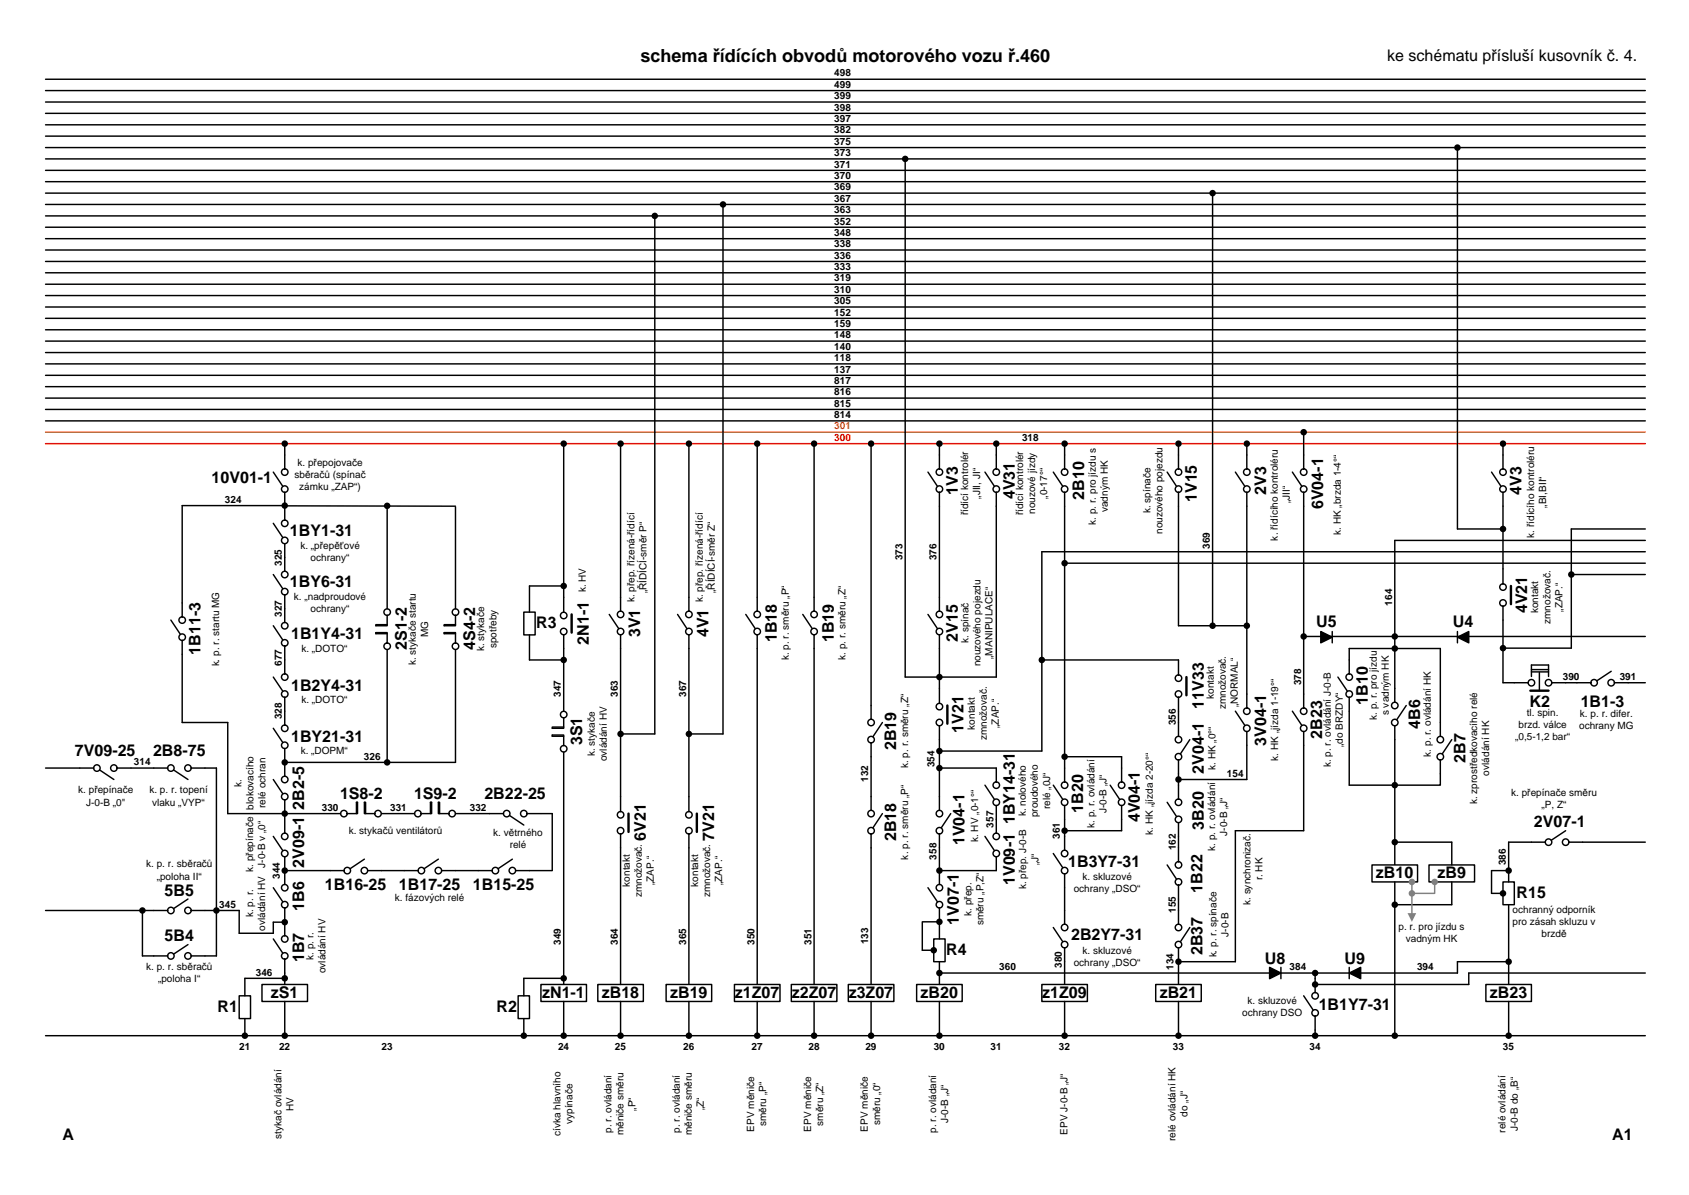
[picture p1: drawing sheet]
<svg xmlns="http://www.w3.org/2000/svg" width="297mm" height="210mm" viewBox="0 0 297 210" stroke-linecap="round" stroke-linejoin="round" font-family="sans-serif">
<g fill="none" stroke="#000" stroke-width=".25">
<path d="M8 13.9h281M8 15.9h281M8 17.9h281M8 19.9h281M8 21.9h281M8 23.9h281M8 25.9h281M8 27.9h281M8 29.9h281M8 31.9h281M8 33.9h281M8 35.9h281"/>
<path d="M8 37.9h281M8 39.9h281M8 41.9h281M8 43.9h281M8 45.9h281M8 47.9h281M8 49.9h281M8 51.9h281M8 53.9h281M8 55.9h281M8 57.9h281M8 59.9h281"/>
<path d="M8 61.9h281M8 63.9h281M8 65.9h281M8 67.9h281M8 69.9h281M8 71.9h281M8 73.9h281M8 134.9h8.4M17.5 135.2l2.5 1.7M20.6 134.9h8.8M30.5 135.2l2.5 1.7M33.6 134.9h4.4v33h-4.4"/>
<path d="M8 159.9h21.4M25 159.9v8h4.4M33 157.9l-2.5 1.7M33.6 159.9h2.4M33 165.9l-2.5 1.7"/>
<circle cx="17" cy="134.9" r=".57"/>
<circle cx="20" cy="134.9" r=".57"/>
<circle cx="30" cy="134.9" r=".57"/>
<circle cx="33" cy="134.9" r=".57"/>
<circle cx="30" cy="159.9" r=".57"/>
<circle cx="33" cy="159.9" r=".57"/>
<circle cx="30" cy="167.9" r=".57"/>
<circle cx="33" cy="167.9" r=".57"/>
</g>
<path d="M8 75.9h281" fill="none" stroke="#f60" stroke-width=".25"/>
<path d="M8 77.9h281" fill="none" stroke="#f00" stroke-width=".25"/>
<g fill="#000">
<circle cx="25" cy="159.9" r=".57"/>
<circle cx="38" cy="159.9" r=".57"/>
</g>
<path d="M46 172.9h8v3h-8z" fill="#fff"/>
<g fill="none" stroke="#000" stroke-width=".25">
<path d="M43 171.8h7M46 172.9h8v3h-8zM48 164.9l1.7 2.5M50 161.9v2.5M50 168.5v4.4M50 175.9v6"/>
<circle cx="50" cy="164.9" r=".57"/>
<circle cx="50" cy="167.9" r=".57"/>
</g>
<g fill="#000">
<circle cx="50" cy="171.8" r=".57"/>
<circle cx="50" cy="181.9" r=".57"/>
</g>
<path d="M42 174.9h2v4h-2z" fill="#fff"/>
<g fill="none" stroke="#000" stroke-width=".25">
<path d="M50 77.9v4.5M99 77.9v27M48 91.9l1.7 2.5M48 82.9l1.7 2.5M50 86.5v4.8M50 95.5v4.8M50 88.8h-18v19.5M50 88.9h30M68 88.9v18M80 89v17.9M30 108.9l1.7 2.5M32 112.5v14.4h8v16h19.8"/>
<path d="M48 118.9l1.7 2.5M48 109.9l1.7 2.5M48 100.9l1.7 2.5M50 104.5v4.8M50 113.5v4.9M68 111.3h-2v-.2h2v1.8M68 108.1v1.8h-2v-.2h2M68 114.1v19.8M80 111.3h-2v-.2h2v1.8M80 108.1v1.8h-2v-.2h2M80 114.1v19.8h-30v2.4M48 136.9l1.7 2.5"/>
<path d="M50 122.5v2.4M99 129.3h-2v-.2h2v1.9M99 126.1v1.8h-2v-.2h2M99 132.1v40.8M36 159.9h6v4M48 155.9l1.7 2.5M48 146.9l1.7 2.5M50 140.5v5.8M50 150.5v4.9M50 159.5v2.4M50 152.9h10.4M61 142.9h1.8v-2h-.2v2"/>
<path d="M64 150.9l-2.5 1.7M64.2 142.9v-2h-.2v2h1.8M64.6 152.9h8.8M67 142.9h5.8M74 142.9h1.8v-2h-.2v2M77 150.9l-2.5 1.7M77.2 142.9v-2h-.2v2h1.8M77.6 152.9h8.8M80 142.9h8.4M89.5 143.2l2.5 1.7M90 150.9l-2.5 1.7M90.6 152.9h6.3"/>
<path d="M92.6 142.9h2.4M95.1 142.9h1.9v10M42 174.9h2v4h-2zM43 171.8v3.1M43 178.9v3M48 162h2"/>
<circle cx="50" cy="82.9" r=".57"/>
<circle cx="50" cy="85.9" r=".57"/>
<circle cx="50" cy="94.9" r=".57"/>
<circle cx="50" cy="91.9" r=".57"/>
<circle cx="32" cy="111.9" r=".57"/>
<circle cx="32" cy="108.9" r=".57"/>
<circle cx="50" cy="100.9" r=".57"/>
<circle cx="50" cy="103.9" r=".57"/>
<circle cx="50" cy="109.9" r=".57"/>
<circle cx="50" cy="112.9" r=".57"/>
<circle cx="50" cy="118.9" r=".57"/>
<circle cx="68" cy="113.5" r=".57"/>
<circle cx="68" cy="107.5" r=".57"/>
<circle cx="80" cy="107.5" r=".57"/>
<circle cx="80" cy="113.5" r=".57"/>
<circle cx="50" cy="139.9" r=".57"/>
<circle cx="50" cy="136.9" r=".57"/>
<circle cx="50" cy="121.9" r=".57"/>
<circle cx="99" cy="131.5" r=".57"/>
<circle cx="99" cy="125.5" r=".57"/>
<circle cx="50" cy="146.9" r=".57"/>
<circle cx="50" cy="149.9" r=".57"/>
<circle cx="50" cy="155.9" r=".57"/>
<circle cx="50" cy="158.9" r=".57"/>
<circle cx="60.4" cy="142.9" r=".57"/>
<circle cx="61" cy="152.9" r=".57"/>
<circle cx="64" cy="152.9" r=".57"/>
<circle cx="66.4" cy="142.9" r=".57"/>
<circle cx="73.4" cy="142.9" r=".57"/>
<circle cx="74" cy="152.9" r=".57"/>
<circle cx="77" cy="152.9" r=".57"/>
<circle cx="79.4" cy="142.9" r=".57"/>
<circle cx="87" cy="152.9" r=".57"/>
<circle cx="89" cy="142.9" r=".57"/>
<circle cx="90" cy="152.9" r=".57"/>
<circle cx="92" cy="142.9" r=".57"/>
</g>
<g fill="#000">
<circle cx="50" cy="77.9" r=".57"/>
<circle cx="99" cy="77.9" r=".57"/>
<circle cx="50" cy="88.8" r=".57"/>
<circle cx="68" cy="88.9" r=".57"/>
<circle cx="50" cy="133.9" r=".57"/>
<circle cx="68" cy="133.9" r=".57"/>
<circle cx="50" cy="152.9" r=".57"/>
<circle cx="50" cy="142.9" r=".57"/>
<circle cx="50" cy="162" r=".57"/>
<circle cx="43" cy="181.9" r=".57"/>
</g>
<path d="M95 172.9h8v3h-8z" fill="#fff"/>
<g fill="none" stroke="#000" stroke-width=".25">
<path d="M99 104.9v2.6M99 111.5v13.4M95 172.9h8v3h-8zM99 175.9v6"/>
<circle cx="99" cy="108.1" r=".57"/>
<circle cx="99" cy="110.9" r=".57"/>
</g>
<circle cx="99" cy="181.9" r=".57" fill="#000"/>
<path d="M100.4 107.9v3.2" fill="none" stroke="#000" stroke-width=".42"/>
<path d="M92 107.5h2v4h-2z" fill="#fff"/>
<path d="M92 107.5h2v4h-2zM93 111.5v4.4h6M99 102.9h-6v4.6M8 181.9h281" fill="none" stroke="#000" stroke-width=".25"/>
<g fill="#000">
<circle cx="99" cy="115.9" r=".57"/>
<circle cx="99" cy="102.9" r=".57"/>
</g>
<path d="M105 172.9h8v3h-8z" fill="#fff"/>
<g fill="none" stroke="#000" stroke-width=".25">
<path d="M115 37.9v91h-6M109 77.9v29.5M107 107.9l1.7 2.5M109 111.5v31.1M119 107.9l1.6 2.5M121 104.9v2.5M121 111.5v31.1M109 146.5v26.4M121 146.5v26.4M105 172.9h8v3h-8zM109 175.9v6"/>
<circle cx="109" cy="107.9" r=".57"/>
<circle cx="109" cy="110.9" r=".57"/>
<circle cx="121" cy="110.9" r=".57"/>
<circle cx="121" cy="107.9" r=".57"/>
<circle cx="109" cy="145.9" r=".57"/>
<circle cx="109" cy="143.1" r=".57"/>
<circle cx="121" cy="143.1" r=".57"/>
<circle cx="121" cy="145.9" r=".57"/>
</g>
<g fill="#000">
<circle cx="115" cy="37.9" r=".57"/>
<circle cx="109" cy="77.9" r=".57"/>
<circle cx="109" cy="128.9" r=".57"/>
<circle cx="109" cy="181.9" r=".57"/>
</g>
<path d="M110.4 142.9v3.2M122.4 142.9v3.2" fill="none" stroke="#000" stroke-width=".42"/>
<path d="M117 172.9h8v3h-8z" fill="#fff"/>
<g fill="none" stroke="#000" stroke-width=".25">
<path d="M127 35.9v93h-6M121 77.9v27M131 107.9l1.7 2.5M133 104.9v2.5M133 111.5v61.4M141 107.9l1.7 2.5M143 104.9v2.5M143 111.5v2.4M117 172.9h8v3h-8zM121 175.9v6"/>
<circle cx="133" cy="110.9" r=".57"/>
<circle cx="133" cy="107.9" r=".57"/>
<circle cx="143" cy="107.9" r=".57"/>
<circle cx="143" cy="110.9" r=".57"/>
</g>
<g fill="#000">
<circle cx="127" cy="35.9" r=".57"/>
<circle cx="121" cy="77.9" r=".57"/>
<circle cx="121" cy="128.9" r=".57"/>
<circle cx="121" cy="181.9" r=".57"/>
</g>
<path d="M129 172.9h8v3h-8z" fill="#fff"/>
<path d="M129 172.9h8v3h-8z" fill="none" stroke="#000" stroke-width=".25"/>
<path d="M139 172.9h8v3h-8z" fill="#fff"/>
<path d="M133 77.9v27M143 77.9v27M143 113.9v59M133 175.9v6M139 172.9h8v3h-8zM143 175.9v6" fill="none" stroke="#000" stroke-width=".25"/>
<g fill="#000">
<circle cx="133" cy="77.9" r=".57"/>
<circle cx="143" cy="77.9" r=".57"/>
<circle cx="133" cy="181.9" r=".57"/>
<circle cx="143" cy="181.9" r=".57"/>
</g>
<path d="M149 172.9h8v3h-8z" fill="#fff"/>
<g fill="none" stroke="#000" stroke-width=".25">
<path d="M159 27.9v91M153 77.9v48.4M165 77.9v4.5M163 82.9l1.7 2.5M165 86.5v20.9M163 107.9l1.7 2.5M165 111.5v2.4M153 130.5v11.8M155 126.9l-1.6 2.5M165 120.9v2.6M165 127.5v2.4M165 139.9v2.4"/>
<path d="M153 146.5v26.4M155 142.9l-1.6 2.5M165 146.5v2.4M167 142.9l-1.6 2.5M149 172.9h8v3h-8zM153 175.9v6"/>
<circle cx="165" cy="85.9" r=".57"/>
<circle cx="165" cy="82.9" r=".57"/>
<circle cx="165" cy="110.9" r=".57"/>
<circle cx="165" cy="107.9" r=".57"/>
<circle cx="153" cy="129.9" r=".57"/>
<circle cx="153" cy="126.9" r=".57"/>
<circle cx="165" cy="124.1" r=".57"/>
<circle cx="165" cy="126.9" r=".57"/>
<circle cx="153" cy="142.9" r=".57"/>
<circle cx="153" cy="145.9" r=".57"/>
<circle cx="165" cy="142.9" r=".57"/>
<circle cx="165" cy="145.9" r=".57"/>
</g>
<g fill="#000">
<circle cx="159" cy="27.9" r=".57"/>
<circle cx="153" cy="77.9" r=".57"/>
<circle cx="165" cy="77.9" r=".57"/>
<circle cx="153" cy="181.9" r=".57"/>
</g>
<path d="M166.4 123.9v3.2" fill="none" stroke="#000" stroke-width=".42"/>
<path d="M161 172.9h8v3h-8z" fill="#fff"/>
<g fill="none" stroke="#000" stroke-width=".25">
<path d="M163 155.9l1.7 2.5M165 152.9v2.5M165 159.5v2.4M161 172.9h8v3h-8zM165 175.9v6"/>
<circle cx="165" cy="158.9" r=".57"/>
<circle cx="165" cy="155.9" r=".57"/>
</g>
<circle cx="165" cy="181.9" r=".57" fill="#000"/>
<path d="M164 164.9h2v4h-2z" fill="#fff"/>
<g fill="none" stroke="#000" stroke-width=".25">
<path d="M175 77.9v4.5M187 77.9v4.5M173 82.9l1.7 2.5M175 86.5v32.4h-16M185 82.9l1.7 2.5M187 86.5v50.8M289 96.9h-106v35h-18M165 113.9v7M165 129.9v10M165 134.9h10v2.4M173 137.9l1.7 2.5M185 137.9l1.7 2.5"/>
<path d="M165 148.9v4h10v-2.4M173 146.9l1.7 2.5M175 141.5v4.8M185 149.9l1.7 2.5M187 141.5v2.4M187 146.9v2.4M187 153.5v2.4M187 159.9v2.4M164 164.9h2v4h-2zM165 164.9v-3h-3v5h2M165 168.9v4M165 170.9h91"/>
<path d="M185 162.9l1.7 2.5M187 166.5v6.4"/>
<circle cx="175" cy="85.9" r=".57"/>
<circle cx="175" cy="82.9" r=".57"/>
<circle cx="187" cy="82.9" r=".57"/>
<circle cx="187" cy="85.9" r=".57"/>
<circle cx="175" cy="137.9" r=".57"/>
<circle cx="187" cy="137.9" r=".57"/>
<circle cx="175" cy="146.9" r=".57"/>
<circle cx="175" cy="140.9" r=".57"/>
<circle cx="175" cy="149.9" r=".57"/>
<circle cx="187" cy="140.9" r=".57"/>
<circle cx="187" cy="152.9" r=".57"/>
<circle cx="187" cy="149.9" r=".57"/>
<circle cx="187" cy="162.9" r=".57"/>
<circle cx="187" cy="165.9" r=".57"/>
</g>
<g fill="#000">
<circle cx="175" cy="77.9" r=".57"/>
<circle cx="187" cy="77.9" r=".57"/>
<circle cx="165" cy="118.9" r=".57"/>
<circle cx="165" cy="131.9" r=".57"/>
<circle cx="165" cy="134.9" r=".57"/>
<circle cx="165" cy="152.9" r=".57"/>
<circle cx="164" cy="166.9" r=".57"/>
<circle cx="165" cy="170.9" r=".57"/>
<circle cx="165" cy="161.9" r=".57"/>
</g>
<path d="M183 172.9h8v3h-8z" fill="#fff"/>
<g fill="none" stroke="#000" stroke-width=".25">
<path d="M187 98.9h102M183 115.9h24v2.6M187 132.9h10v4.4M195 137.9l1.7 2.5M207 122.5v6.8M207 133.5v6.8M209 129.9l-1.6 2.5M187 143.9v3M187 155.9v4M197 141.5v4.4h-10M205 140.9l1.7 2.5M205 151.9l1.7 2.5"/>
<path d="M207 144.5v6.9M207 155.5v6.8M183 172.9h8v3h-8zM187 175.9v6M207 166.5v6.4M209 162.9l-1.6 2.5"/>
<circle cx="207" cy="119.1" r=".57"/>
<circle cx="197" cy="137.9" r=".57"/>
<circle cx="207" cy="132.9" r=".57"/>
<circle cx="207" cy="129.9" r=".57"/>
<circle cx="207" cy="121.9" r=".57"/>
<circle cx="197" cy="140.9" r=".57"/>
<circle cx="207" cy="151.9" r=".57"/>
<circle cx="207" cy="143.9" r=".57"/>
<circle cx="207" cy="154.9" r=".57"/>
<circle cx="207" cy="140.9" r=".57"/>
<circle cx="207" cy="162.9" r=".57"/>
<circle cx="207" cy="165.9" r=".57"/>
</g>
<g fill="#000">
<circle cx="187" cy="98.9" r=".57"/>
<circle cx="183" cy="115.9" r=".57"/>
<circle cx="187" cy="132.9" r=".57"/>
<circle cx="187" cy="145.9" r=".57"/>
<circle cx="187" cy="181.9" r=".57"/>
</g>
<path d="M208.4 118.9v3.2" fill="none" stroke="#000" stroke-width=".42"/>
<path d="M203 172.9h8v3h-8z" fill="#fff"/>
<g fill="none" stroke="#000" stroke-width=".25">
<path d="M213 33.9v76M207 77.9v4.5M219 77.9v4.5M229 75.9v6.5M205 82.9l1.7 2.5M207 86.5v23.4h12M217 82.9l1.7 2.5M219 86.5v37.8M227 82.9l1.7 2.5M229 86.5v37.8M289 94.9h-44v28.5M229 111.8h60"/>
<path d="M232 110.9l2 1-2 1zM234 110.9v2M235 118.9l1.7 2.5M237 118.4v-4.5h16v15.4M217 124.9l1.7 2.5M219 128.5v8.4h-12M227 124.9l1.7 2.5M229 128.5v17.4M237 122.5v15.4h16v-4.4M245 127.5v24.4M247 123.9l-1.6 2.5M255 129.9l-1.6 2.5"/>
<path d="M203 172.9h8v3h-8zM207 175.9v6M207 168.9h10"/>
<circle cx="207" cy="82.9" r=".57"/>
<circle cx="207" cy="85.9" r=".57"/>
<circle cx="219" cy="82.9" r=".57"/>
<circle cx="219" cy="85.9" r=".57"/>
<circle cx="229" cy="82.9" r=".57"/>
<circle cx="229" cy="85.9" r=".57"/>
<circle cx="237" cy="118.9" r=".57"/>
<circle cx="219" cy="127.9" r=".57"/>
<circle cx="219" cy="124.9" r=".57"/>
<circle cx="229" cy="124.9" r=".57"/>
<circle cx="229" cy="127.9" r=".57"/>
<circle cx="237" cy="121.9" r=".57"/>
<circle cx="245" cy="123.9" r=".57"/>
<circle cx="245" cy="126.9" r=".57"/>
<circle cx="253" cy="132.9" r=".57"/>
<circle cx="253" cy="129.9" r=".57"/>
</g>
<g fill="#000">
<path d="M232 110.9l2 1-2 1z"/>
<circle cx="213" cy="33.9" r=".57"/>
<circle cx="207" cy="77.9" r=".57"/>
<circle cx="219" cy="77.9" r=".57"/>
<circle cx="229" cy="75.9" r=".57"/>
<circle cx="213" cy="109.9" r=".57"/>
<circle cx="219" cy="109.9" r=".57"/>
<circle cx="229" cy="111.8" r=".57"/>
<circle cx="245" cy="113.9" r=".57"/>
<circle cx="245" cy="111.8" r=".57"/>
<circle cx="207" cy="136.9" r=".57"/>
<circle cx="245" cy="137.9" r=".57"/>
<circle cx="207" cy="168.9" r=".57"/>
<circle cx="207" cy="181.9" r=".57"/>
</g>
<path d="M241 151.9h8v3h-8z" fill="#fff"/>
<path d="M241 151.9h8v3h-8zM245 154.9v27" fill="none" stroke="#000" stroke-width=".25"/>
<circle cx="245" cy="181.9" r=".57" fill="#000"/>
<path d="M251 151.9h8v3h-8z" fill="#fff"/>
<g fill="none" stroke="#000" stroke-width=".25">
<path d="M229 145.9h-12v23M245 147.9h10v4M251 151.9h8v3h-8zM255 154.9v4h-10M223 169.9l2 1-2 1zM225 169.9v2M229 174.9l1.7 2.5M231 170.9v3.4M231 178.5v3.4M231 172.9h27M237 170.9l2-1v2zM237 169.9v2"/>
<circle cx="231" cy="177.9" r=".57"/>
<circle cx="231" cy="174.9" r=".57"/>
</g>
<g fill="#000">
<path d="M223 169.9l2 1-2 1zM237 170.9l2-1v2z"/>
<circle cx="245" cy="147.9" r=".57"/>
<circle cx="245" cy="158.9" r=".57"/>
<circle cx="231" cy="172.9" r=".57"/>
<circle cx="231" cy="170.9" r=".57"/>
<circle cx="231" cy="181.9" r=".57"/>
</g>
<path d="M261 172.9h8v3h-8z" fill="#fff"/>
<path d="M261 172.9h8v3h-8zM265 175.9v6M265 168.9h-9v2M289 170.9h-31v2" fill="none" stroke="#000" stroke-width=".25"/>
<g fill="#000">
<circle cx="265" cy="168.9" r=".57"/>
<circle cx="265" cy="181.9" r=".57"/>
</g>
<path d="M264 154.9h2v4h-2z" fill="#fff"/>
<g fill="none" stroke="#000" stroke-width=".25">
<path d="M256 25.9v67h8M264 77.9v4.5M262 82.9l1.7 2.5M264 86.5v16M289 92.9h-13v20.9h-12M256 111.9l2-1v2zM256 110.9v2M264 106.5v13.4h4.4M269 118.8v-2h3v2M269 118h3M269 117.6h3M270.4 118.1v3.2"/>
<path d="M272.6 119.9h6.8M276 100.9h13M283 117.9l-2.5 1.7M283.6 119.9h5.4M48 127.9l1.7 2.5M50 124.9v2.5M50 131.5v2.4M264 154.9h2v4h-2zM265 158.9v14M265 152.9h-3v4h2M271.4 147.9h-6.4v7M275 145.9l-2.5 1.7"/>
<path d="M275.6 147.9h13.4M48 162v1.9h-6M92 171.8h7"/>
<circle cx="264" cy="85.9" r=".57"/>
<circle cx="264" cy="82.9" r=".57"/>
<circle cx="264" cy="105.9" r=".57"/>
<circle cx="264" cy="103.1" r=".57"/>
<circle cx="269" cy="119.9" r=".57"/>
<circle cx="272" cy="119.9" r=".57"/>
<circle cx="280" cy="119.9" r=".57"/>
<circle cx="283" cy="119.9" r=".57"/>
<circle cx="50" cy="130.9" r=".57"/>
<circle cx="50" cy="127.9" r=".57"/>
<circle cx="272" cy="147.9" r=".57"/>
<circle cx="275" cy="147.9" r=".57"/>
</g>
<g fill="#000">
<path d="M256 111.9l2-1v2z"/>
<circle cx="256" cy="25.9" r=".57"/>
<circle cx="264" cy="77.9" r=".57"/>
<circle cx="264" cy="92.9" r=".57"/>
<circle cx="264" cy="113.8" r=".57"/>
<circle cx="276" cy="100.9" r=".57"/>
<circle cx="264" cy="156.9" r=".57"/>
<circle cx="265" cy="152.9" r=".57"/>
<circle cx="99" cy="171.8" r=".57"/>
</g>
<path d="M265.4 102.9v3.2M268.8 121.3h3.2" fill="none" stroke="#000" stroke-width=".42"/>
<path d="M91 174.9h2v4h-2z" fill="#fff"/>
<path d="M91 174.9h2v4h-2zM92 171.8v3.1M92 178.9v3" fill="none" stroke="#000" stroke-width=".25"/>
<circle cx="92" cy="181.9" r=".57" fill="#000"/>
<path d="M248 154.9v5.7" fill="none" stroke="#808080" stroke-width=".25"/>
<g fill="#808080">
<path d="M247.2 160.4h1.6l-.8 1.5z"/>
<circle cx="248" cy="154.9" r=".57"/>
</g>
<path d="M252 154.9v2h-4" fill="none" stroke="#808080" stroke-width=".25"/>
<g fill="#808080">
<circle cx="252" cy="154.9" r=".57"/>
<circle cx="248" cy="156.9" r=".57"/>
</g>
<text font-size="3.2" x="112.5" y="10.9">schema řídících obvodů motorového vozu ř.460</text>
<g font-size="2.8">
<text x="243.7" y="10.7">ke schématu přísluší kusovník č. 4.</text>
<text x="37.2" y="84.8">10V01-1</text>
<text x="168.3" y="86.9" transform="rotate(-90 168.3 86.9)">1V3</text>
<text x="178.2" y="87.7" transform="rotate(-90 178.2 87.7)">4V31</text>
<text x="190.4" y="87.8" transform="rotate(-90 190.4 87.8)">2B10</text>
<text x="210.2" y="88.2" transform="rotate(-90 210.2 88.2)">1V15</text>
<text x="222.4" y="86.9" transform="rotate(-90 222.4 86.9)">2V3</text>
<text x="232.5" y="89.5" transform="rotate(-90 232.5 89.5)">6V04-1</text>
<text x="267.3" y="86.9" transform="rotate(-90 267.3 86.9)">4V3</text>
<text x="50.9" y="94.2">1BY1-31</text>
<text x="50.9" y="103.2">1BY6-31</text>
<text x="268.2" y="107.7" transform="rotate(-90 268.2 107.7)">4V21</text>
<text x="51.1" y="112.2">1B1Y4-31</text>
<text x="94.2" y="110.4">R3</text>
<text x="103.4" y="113.3" transform="rotate(-90 103.4 113.3)">2N1-1</text>
<text x="112.4" y="111.9" transform="rotate(-90 112.4 111.9)">3V1</text>
<text x="124.4" y="111.9" transform="rotate(-90 124.4 111.9)">4V1</text>
<text x="136.4" y="112.8" transform="rotate(-90 136.4 112.8)">1B18</text>
<text x="146.5" y="112.8" transform="rotate(-90 146.5 112.8)">1B19</text>
<text x="168.3" y="112.7" transform="rotate(-90 168.3 112.7)">2V15</text>
<text x="231.2" y="110.2">U5</text>
<text x="255.2" y="110.2">U4</text>
<text x="35.2" y="115" transform="rotate(-90 35.2 115)">1B11-3</text>
<text x="71.4" y="114.2" transform="rotate(-90 71.4 114.2)">2S1-2</text>
<text x="83.4" y="114.2" transform="rotate(-90 83.4 114.2)">4S4-2</text>
<text x="51.1" y="121.4">1B2Y4-31</text>
<text x="211.5" y="124.5" transform="rotate(-90 211.5 124.5)">11V33</text>
<text x="240.2" y="123.8" transform="rotate(-90 240.2 123.8)">1B10</text>
<text x="268.7" y="124.2">K2</text>
<text x="277.7" y="124.2">1B1-3</text>
<text x="51.1" y="130.4">1BY21-31</text>
<text x="102.3" y="130.9" transform="rotate(-90 102.3 130.9)">3S1</text>
<text x="157.4" y="131.8" transform="rotate(-90 157.4 131.8)">2B19</text>
<text x="169.2" y="128.7" transform="rotate(-90 169.2 128.7)">1V21</text>
<text x="222.4" y="131" transform="rotate(-90 222.4 131)">3V04-1</text>
<text x="232.2" y="129.8" transform="rotate(-90 232.2 129.8)">2B23</text>
<text x="249.4" y="128" transform="rotate(-90 249.4 128)">4B6</text>
<text x="13.2" y="132.8">7V09-25</text>
<text x="26.9" y="132.8">2B8-75</text>
<text x="211.5" y="136" transform="rotate(-90 211.5 136)">2V04-1</text>
<text x="257.5" y="134" transform="rotate(-90 257.5 134)">2B7</text>
<text x="53.4" y="142.3" transform="rotate(-90 53.4 142.3)">2B2-5</text>
<text x="59.7" y="140.3">1S8-2</text>
<text x="72.7" y="140.3">1S9-2</text>
<text x="85.1" y="140.3">2B22-25</text>
<text x="190.2" y="142.8" transform="rotate(-90 190.2 142.8)">1B20</text>
<text x="113.5" y="147.7" transform="rotate(-90 113.5 147.7)">6V21</text>
<text x="125.5" y="147.7" transform="rotate(-90 125.5 147.7)">7V21</text>
<text x="157.4" y="147.8" transform="rotate(-90 157.4 147.8)">2B18</text>
<text x="169.4" y="148.5" transform="rotate(-90 169.4 148.5)">1V04-1</text>
<text x="178.2" y="144.8" transform="rotate(-90 178.2 144.8)">1BY14-31</text>
<text x="200.2" y="144.5" transform="rotate(-90 200.2 144.5)">4V04-1</text>
<text x="211.5" y="145.8" transform="rotate(-90 211.5 145.8)">3B20</text>
<text x="269.5" y="145.3">2V07-1</text>
<text x="53.4" y="152.5" transform="rotate(-90 53.4 152.5)">2V09-1</text>
<text x="178.2" y="155.5" transform="rotate(-90 178.2 155.5)">1V09-1</text>
<text x="187.6" y="152.4">1B3Y7-31</text>
<text x="241.7" y="154.3">zB10</text>
<text x="252.5" y="154.3">zB9</text>
<text x="28.9" y="157.3">5B5</text>
<text x="53.4" y="160" transform="rotate(-90 53.4 160)">1B6</text>
<text x="57.1" y="156.4">1B16-25</text>
<text x="70.1" y="156.4">1B17-25</text>
<text x="83.1" y="156.4">1B15-25</text>
<text x="211.2" y="156.8" transform="rotate(-90 211.2 156.8)">1B22</text>
<text x="266.4" y="157.7">R15</text>
<text x="28.9" y="165.3">5B4</text>
<text x="166.2" y="167.8">R4</text>
<text x="168.4" y="162.5" transform="rotate(-90 168.4 162.5)">1V07-1</text>
<text x="188.2" y="165.2">2B2Y7-31</text>
<text x="211.2" y="167.8" transform="rotate(-90 211.2 167.8)">2B37</text>
<text x="53.4" y="169" transform="rotate(-90 53.4 169)">1B7</text>
<text x="222.2" y="169.3">U8</text>
<text x="236.2" y="169.3">U9</text>
<text x="38.2" y="177.8">R1</text>
<text x="47.6" y="175.3">zS1</text>
<text x="87.2" y="177.8">R2</text>
<text x="95.2" y="175.3">zN1-1</text>
<text x="105.7" y="175.3">zB18</text>
<text x="117.7" y="175.3">zB19</text>
<text x="129.1" y="175.3">z1Z07</text>
<text x="139.1" y="175.3">z2Z07</text>
<text x="149.1" y="175.3">z3Z07</text>
<text x="161.7" y="175.3">zB20</text>
<text x="183.1" y="175.3">z1Z09</text>
<text x="203.7" y="175.3">zB21</text>
<text x="231.6" y="177.3">1B1Y7-31</text>
<text x="261.7" y="175.3">zB23</text>
<text x="11" y="200.3">A</text>
<text x="283.2" y="200.3">A1</text>
</g>
<g font-size="1.8">
<text x="146.5" y="17.4">399</text>
<text x="146.5" y="15.4">499</text>
<text x="146.5" y="13.4">498</text>
<text x="146.5" y="23.4">382</text>
<text x="146.5" y="21.4">397</text>
<text x="146.5" y="19.4">398</text>
<text x="146.5" y="29.4">371</text>
<text x="146.5" y="27.4">373</text>
<text x="146.5" y="25.4">375</text>
<text x="146.5" y="35.4">367</text>
<text x="146.5" y="33.4">369</text>
<text x="146.5" y="31.4">370</text>
<text x="146.5" y="41.4">348</text>
<text x="146.5" y="39.4">352</text>
<text x="146.5" y="37.4">363</text>
<text x="146.5" y="47.4">333</text>
<text x="146.5" y="45.4">336</text>
<text x="146.5" y="43.4">338</text>
<text x="146.5" y="53.4">305</text>
<text x="146.5" y="51.4">310</text>
<text x="146.5" y="49.4">319</text>
<text x="146.5" y="59.4">148</text>
<text x="146.5" y="57.4">159</text>
<text x="146.5" y="55.4">152</text>
<text x="146.5" y="65.4">137</text>
<text x="146.5" y="63.4">118</text>
<text x="146.5" y="61.4">140</text>
<text x="146.5" y="71.4">815</text>
<text x="146.5" y="69.4">816</text>
<text x="146.5" y="67.4">817</text>
<text x="146.5" y="73.4">814</text>
<text x="179.5" y="77.4">318</text>
<text x="51.7" y="83.9">sběračů (spínač</text>
<text x="52.3" y="81.8">k. přepojovače</text>
<text x="39.5" y="88.4">324</text>
<text x="52.6" y="86.1">zámku „ZAP“)</text>
<text x="172.2" y="87.6" transform="rotate(-90 172.2 87.6)">„JII, JI“</text>
<text x="183.9" y="87.6" transform="rotate(-90 183.9 87.6)">„0-17°“</text>
<text x="194.6" y="90" transform="rotate(-90 194.6 90)">vadným HK</text>
<text x="226.6" y="88.4" transform="rotate(-90 226.6 88.4)">„JII“</text>
<text x="271.6" y="89.1" transform="rotate(-90 271.6 89.1)">„BI,BII“</text>
<text x="170.1" y="90.5" transform="rotate(-90 170.1 90.5)">řídící kontrolér</text>
<text x="179.7" y="90.5" transform="rotate(-90 179.7 90.5)">řídící kontrolér</text>
<text x="181.8" y="90.3" transform="rotate(-90 181.8 90.3)">nouzové jízdy</text>
<text x="192.5" y="92.2" transform="rotate(-90 192.5 92.2)">k. p. r. pro jízdu s</text>
<text x="202.1" y="90.2" transform="rotate(-90 202.1 90.2)">k. spínače</text>
<text x="204.2" y="93.8" transform="rotate(-90 204.2 93.8)">nouzového pojezdu</text>
<text x="224.5" y="94.9" transform="rotate(-90 224.5 94.9)">k. řídícího kontroléru</text>
<text x="235.5" y="94" transform="rotate(-90 235.5 94)">k. HK „brzda 1-4°“</text>
<text x="269.5" y="94.4" transform="rotate(-90 269.5 94.4)">k. řídícího kontroléru</text>
<text x="49.5" y="99.4" transform="rotate(-90 49.5 99.4)">325</text>
<text x="52.8" y="96.4">k. „přepěťové</text>
<text x="54.6" y="98.5">ochrany“</text>
<text x="158.5" y="98.4" transform="rotate(-90 158.5 98.4)">373</text>
<text x="164.5" y="98.4" transform="rotate(-90 164.5 98.4)">376</text>
<text x="212.5" y="96.4" transform="rotate(-90 212.5 96.4)">369</text>
<text x="51.6" y="105.4">k. „nadproudové</text>
<text x="54.6" y="107.5">ochrany“</text>
<text x="102.9" y="104.1" transform="rotate(-90 102.9 104.1)">k. HV</text>
<text x="111.5" y="105.8" transform="rotate(-90 111.5 105.8)">k. přep. řízená-řídící</text>
<text x="113.6" y="104.2" transform="rotate(-90 113.6 104.2)">„ŘÍDÍCÍ-směr P“</text>
<text x="123.5" y="105.8" transform="rotate(-90 123.5 105.8)">k. přep. řízená-řídící</text>
<text x="125.6" y="104.2" transform="rotate(-90 125.6 104.2)">„ŘÍDÍCÍ-směr Z“</text>
<text x="244.5" y="106.4" transform="rotate(-90 244.5 106.4)">164</text>
<text x="270.2" y="107.8" transform="rotate(-90 270.2 107.8)">kontakt</text>
<text x="274.4" y="107.5" transform="rotate(-90 274.4 107.5)">„ZAP.“</text>
<text x="49.5" y="108.4" transform="rotate(-90 49.5 108.4)">327</text>
<text x="75.2" y="111.9" transform="rotate(-90 75.2 111.9)">MG</text>
<text x="87.2" y="113.9" transform="rotate(-90 87.2 113.9)">spotřeby</text>
<text x="170.1" y="112.9" transform="rotate(-90 170.1 112.9)">k. spínač</text>
<text x="272.3" y="109.6" transform="rotate(-90 272.3 109.6)">zmnožovač.</text>
<text x="38.5" y="117.1" transform="rotate(-90 38.5 117.1)">k. p. r. startu MG</text>
<text x="49.5" y="117" transform="rotate(-90 49.5 117)">677</text>
<text x="52.9" y="114.4">k. „DOTO“</text>
<text x="73.1" y="116.9" transform="rotate(-90 73.1 116.9)">k. stykače startu</text>
<text x="85.1" y="114.4" transform="rotate(-90 85.1 114.4)">k. stykače</text>
<text x="138.5" y="116" transform="rotate(-90 138.5 116)">k. p. r. směru „P“</text>
<text x="148.5" y="115.9" transform="rotate(-90 148.5 115.9)">k. p. r. směru „Z“</text>
<text x="172.2" y="117.1" transform="rotate(-90 172.2 117.1)">nouzového pojezdu</text>
<text x="174.3" y="115.7" transform="rotate(-90 174.3 115.7)">„MANIPULACE“</text>
<text x="274.5" y="119.4">390</text>
<text x="284.5" y="119.4">391</text>
<text x="52.9" y="123.4">k. „DOTO“</text>
<text x="98.5" y="122.4" transform="rotate(-90 98.5 122.4)">347</text>
<text x="108.5" y="122.4" transform="rotate(-90 108.5 122.4)">363</text>
<text x="120.5" y="122.4" transform="rotate(-90 120.5 122.4)">367</text>
<text x="213.2" y="122.8" transform="rotate(-90 213.2 122.8)">kontakt</text>
<text x="215.3" y="124.6" transform="rotate(-90 215.3 124.6)">zmnožovač.</text>
<text x="217.4" y="124.3" transform="rotate(-90 217.4 124.3)">„NORMAL“</text>
<text x="228.5" y="120.4" transform="rotate(-90 228.5 120.4)">378</text>
<text x="244" y="125.7" transform="rotate(-90 244 125.7)">s vadným HK</text>
<text x="268.2" y="125.7">tl. spin.</text>
<text x="277.5" y="126">k. p. r. difer.</text>
<text x="49.5" y="126.4" transform="rotate(-90 49.5 126.4)">328</text>
<text x="171.2" y="128.2" transform="rotate(-90 171.2 128.2)">kontakt</text>
<text x="173.3" y="130" transform="rotate(-90 173.3 130)">zmnožovač.</text>
<text x="175.5" y="127.9" transform="rotate(-90 175.5 127.9)">„ZAP.“</text>
<text x="206.5" y="127.4" transform="rotate(-90 206.5 127.4)">356</text>
<text x="235.9" y="131.2" transform="rotate(-90 235.9 131.2)">„do BRZDY“</text>
<text x="241.9" y="126.5" transform="rotate(-90 241.9 126.5)">k. p. r. pro jízdu</text>
<text x="266.1" y="130">„0,5-1,2 bar“</text>
<text x="266.7" y="127.8">brzd. válce</text>
<text x="277.4" y="128.1">ochrany MG</text>
<text x="23.5" y="134.4">314</text>
<text x="52.8" y="132.4">k. „DOPM“</text>
<text x="63.9" y="133.4">326</text>
<text x="104.5" y="132.8" transform="rotate(-90 104.5 132.8)">k. stykače</text>
<text x="106.6" y="133.7" transform="rotate(-90 106.6 133.7)">ovládání HV</text>
<text x="152.5" y="137.4" transform="rotate(-90 152.5 137.4)">132</text>
<text x="159.5" y="134.9" transform="rotate(-90 159.5 134.9)">k. p. r. směru „Z“</text>
<text x="164.1" y="134.8" transform="rotate(-90 164.1 134.8)">354</text>
<text x="213.5" y="135.2" transform="rotate(-90 213.5 135.2)">k. HK „0°“</text>
<text x="215.5" y="136.4">154</text>
<text x="224.5" y="133.6" transform="rotate(-90 224.5 133.6)">k. HK „jízda 1-19°“</text>
<text x="233.8" y="134.8" transform="rotate(-90 233.8 134.8)">k. p. r. ovládání J-0-B</text>
<text x="251.3" y="132.9" transform="rotate(-90 251.3 132.9)">k. p. r. ovládání HK</text>
<text x="261.6" y="136.2" transform="rotate(-90 261.6 136.2)">ovládání HK</text>
<text x="13.7" y="139.4">k. přepínače</text>
<text x="15.2" y="141.5">J-0-B „0&quot;</text>
<text x="26.2" y="139.4">k. p. r. topení</text>
<text x="26.7" y="141.5">vlaku „VYP“</text>
<text x="42.4" y="138.2" transform="rotate(-90 42.4 138.2)">k.</text>
<text x="44.5" y="142.2" transform="rotate(-90 44.5 142.2)">blokovacího</text>
<text x="46.7" y="141.9" transform="rotate(-90 46.7 141.9)">relé ochran</text>
<text x="56.5" y="142.4">330</text>
<text x="68.5" y="142.4">331</text>
<text x="82.5" y="142.4">332</text>
<text x="180.2" y="143.4" transform="rotate(-90 180.2 143.4)">k. nolového</text>
<text x="182.3" y="143.6" transform="rotate(-90 182.3 143.6)">proudového</text>
<text x="184.4" y="142.1" transform="rotate(-90 184.4 142.1)">relé „0J“</text>
<text x="194.4" y="142.8" transform="rotate(-90 194.4 142.8)">J-0-B „J“</text>
<text x="259.5" y="141.3" transform="rotate(-90 259.5 141.3)">k. zprostředkovacího relé</text>
<text x="265.5" y="139.8">k. přepínače směru</text>
<text x="270.8" y="141.9">„P, Z“</text>
<text x="61.3" y="146.4">k. stykačů ventilátorů</text>
<text x="86.6" y="146.8">k. větrného</text>
<text x="89.5" y="148.9">relé</text>
<text x="171.8" y="147.9" transform="rotate(-90 171.8 147.9)">k. HV „0-1°“</text>
<text x="174.5" y="145.4" transform="rotate(-90 174.5 145.4)">357</text>
<text x="186.1" y="147.4" transform="rotate(-90 186.1 147.4)">361</text>
<text x="192.3" y="145.4" transform="rotate(-90 192.3 145.4)">k. p. r. ovládání</text>
<text x="202.5" y="146.6" transform="rotate(-90 202.5 146.6)">k. HK „jízda 2-20°“</text>
<text x="206.5" y="149.4" transform="rotate(-90 206.5 149.4)">162</text>
<text x="213.5" y="149.4" transform="rotate(-90 213.5 149.4)">k. p. r. ovládání</text>
<text x="215.6" y="146.8" transform="rotate(-90 215.6 146.8)">J-0-B „J“</text>
<text x="25.7" y="152.4">k. p. r. sběračů</text>
<text x="27.5" y="154.5">„poloha II“</text>
<text x="44.5" y="153.2" transform="rotate(-90 44.5 153.2)">k. přepínače</text>
<text x="46.6" y="152.4" transform="rotate(-90 46.6 152.4)">J-0-B v „0“</text>
<text x="49.1" y="154.4" transform="rotate(-90 49.1 154.4)">344</text>
<text x="110.6" y="155.8" transform="rotate(-90 110.6 155.8)">kontakt</text>
<text x="114.9" y="155.5" transform="rotate(-90 114.9 155.5)">„ZAP.“</text>
<text x="122.6" y="155.8" transform="rotate(-90 122.6 155.8)">kontakt</text>
<text x="126.9" y="155.5" transform="rotate(-90 126.9 155.5)">„ZAP.“</text>
<text x="159.5" y="151" transform="rotate(-90 159.5 151)">k. p. r. směru „P“</text>
<text x="164.5" y="151" transform="rotate(-90 164.5 151)">358</text>
<text x="182.4" y="151.9" transform="rotate(-90 182.4 151.9)">„J“</text>
<text x="190.1" y="154.6">k. skluzové</text>
<text x="221.8" y="154.7" transform="rotate(-90 221.8 154.7)">r. HK</text>
<text x="264.5" y="152" transform="rotate(-90 264.5 152)">386</text>
<text x="38.5" y="159.4">345</text>
<text x="44.5" y="161.1" transform="rotate(-90 44.5 161.1)">k. p. r.</text>
<text x="69.4" y="158.2">k. fázových relé</text>
<text x="112.7" y="157.6" transform="rotate(-90 112.7 157.6)">zmnožovač.</text>
<text x="124.7" y="157.6" transform="rotate(-90 124.7 157.6)">zmnožovač.</text>
<text x="170.7" y="160.9" transform="rotate(-90 170.7 160.9)">k. přep.</text>
<text x="180.3" y="156.2" transform="rotate(-90 180.3 156.2)">k. přep. J-0-B</text>
<text x="188.6" y="156.7">ochrany „DSO“</text>
<text x="206.5" y="160.4" transform="rotate(-90 206.5 160.4)">155</text>
<text x="219.7" y="159" transform="rotate(-90 219.7 159)">k. synchronizač.</text>
<text x="265.7" y="160.3">ochranný odporník</text>
<text x="46.6" y="163.5" transform="rotate(-90 46.6 163.5)">ovládání HV</text>
<text x="98.5" y="166" transform="rotate(-90 98.5 166)">349</text>
<text x="108.5" y="166" transform="rotate(-90 108.5 166)">364</text>
<text x="120.5" y="166" transform="rotate(-90 120.5 166)">365</text>
<text x="132.5" y="166" transform="rotate(-90 132.5 166)">350</text>
<text x="142.5" y="166" transform="rotate(-90 142.5 166)">351</text>
<text x="152.5" y="165.9" transform="rotate(-90 152.5 165.9)">133</text>
<text x="172.8" y="162.6" transform="rotate(-90 172.8 162.6)">směru „P,Z“</text>
<text x="190.1" y="167.6">k. skluzové</text>
<text x="215.8" y="164.5" transform="rotate(-90 215.8 164.5)">J-0-B</text>
<text x="245.7" y="163.4">p. r. pro jízdu s</text>
<text x="247" y="165.5">vadným HK</text>
<text x="265.7" y="162.4">pro zásah skluzu v</text>
<text x="270.8" y="164.6">brzdě</text>
<text x="25.7" y="170.4">k. p. r. sběračů</text>
<text x="27.8" y="172.5">„poloha I“</text>
<text x="44.9" y="171.4">346</text>
<text x="55.1" y="168.6" transform="rotate(-90 55.1 168.6)">k. p. r.</text>
<text x="57.2" y="171" transform="rotate(-90 57.2 171)">ovládání HV</text>
<text x="175.5" y="170.4">360</text>
<text x="186.5" y="170" transform="rotate(-90 186.5 170)">380</text>
<text x="188.6" y="169.7">ochrany „DSO“</text>
<text x="206.1" y="170.4" transform="rotate(-90 206.1 170.4)">134</text>
<text x="213.7" y="168.2" transform="rotate(-90 213.7 168.2)">k. p. r. spínače</text>
<text x="226.5" y="170.4">384</text>
<text x="248.9" y="170.4">394</text>
<text x="218.2" y="178.5">ochrany DSO</text>
<text x="219.1" y="176.4">k. skluzové</text>
<text x="42" y="184.4">21</text>
<text x="49" y="184.4">22</text>
<text x="67" y="184.4">23</text>
<text x="98" y="184.4">24</text>
<text x="108" y="184.4">25</text>
<text x="120" y="184.4">26</text>
<text x="132" y="184.4">27</text>
<text x="142" y="184.4">28</text>
<text x="152" y="184.4">29</text>
<text x="164" y="184.4">30</text>
<text x="174" y="184.4">31</text>
<text x="186" y="184.4">32</text>
<text x="206" y="184.4">33</text>
<text x="230" y="184.4">34</text>
<text x="264" y="184.4">35</text>
<text x="51.6" y="195.1" transform="rotate(-90 51.6 195.1)">HV</text>
<text x="100.6" y="197.4" transform="rotate(-90 100.6 197.4)">vypínače</text>
<text x="111.7" y="195.1" transform="rotate(-90 111.7 195.1)">„P“</text>
<text x="123.7" y="195" transform="rotate(-90 123.7 195)">„Z“</text>
<text x="134.6" y="197.8" transform="rotate(-90 134.6 197.8)">směru „P“</text>
<text x="144.6" y="197.7" transform="rotate(-90 144.6 197.7)">směru „Z“</text>
<text x="154.6" y="197.7" transform="rotate(-90 154.6 197.7)">směru „0“</text>
<text x="166.6" y="197.3" transform="rotate(-90 166.6 197.3)">J-0-B „J“</text>
<text x="208.6" y="196.2" transform="rotate(-90 208.6 196.2)">do „J“</text>
<text x="49.5" y="200" transform="rotate(-90 49.5 200)">stykač ovládání</text>
<text x="98.5" y="199.6" transform="rotate(-90 98.5 199.6)">cívka hlavního</text>
<text x="107.4" y="199" transform="rotate(-90 107.4 199)">p. r. ovládaní</text>
<text x="109.5" y="199.4" transform="rotate(-90 109.5 199.4)">měniče směru</text>
<text x="119.4" y="199" transform="rotate(-90 119.4 199)">p. r. ovládaní</text>
<text x="121.5" y="199.4" transform="rotate(-90 121.5 199.4)">měniče směru</text>
<text x="132.5" y="198.8" transform="rotate(-90 132.5 198.8)">EPV měniče</text>
<text x="142.5" y="198.8" transform="rotate(-90 142.5 198.8)">EPV měniče</text>
<text x="152.5" y="198.8" transform="rotate(-90 152.5 198.8)">EPV měniče</text>
<text x="164.5" y="199" transform="rotate(-90 164.5 199)">p. r. ovládaní</text>
<text x="187.5" y="199.3" transform="rotate(-90 187.5 199.3)">EPV J-0-B „J“</text>
<text x="206.5" y="200.4" transform="rotate(-90 206.5 200.4)">relé ovládání HK</text>
<text x="264.5" y="199" transform="rotate(-90 264.5 199)">relé ovládání</text>
<text x="266.6" y="198.7" transform="rotate(-90 266.6 198.7)">J-0-B do „B“</text>
</g>
<text font-size="1.8" fill="#f00" x="146.5" y="77.4">300</text>
<text font-size="1.8" fill="#f60" x="146.5" y="75.4">301</text>
</svg>
